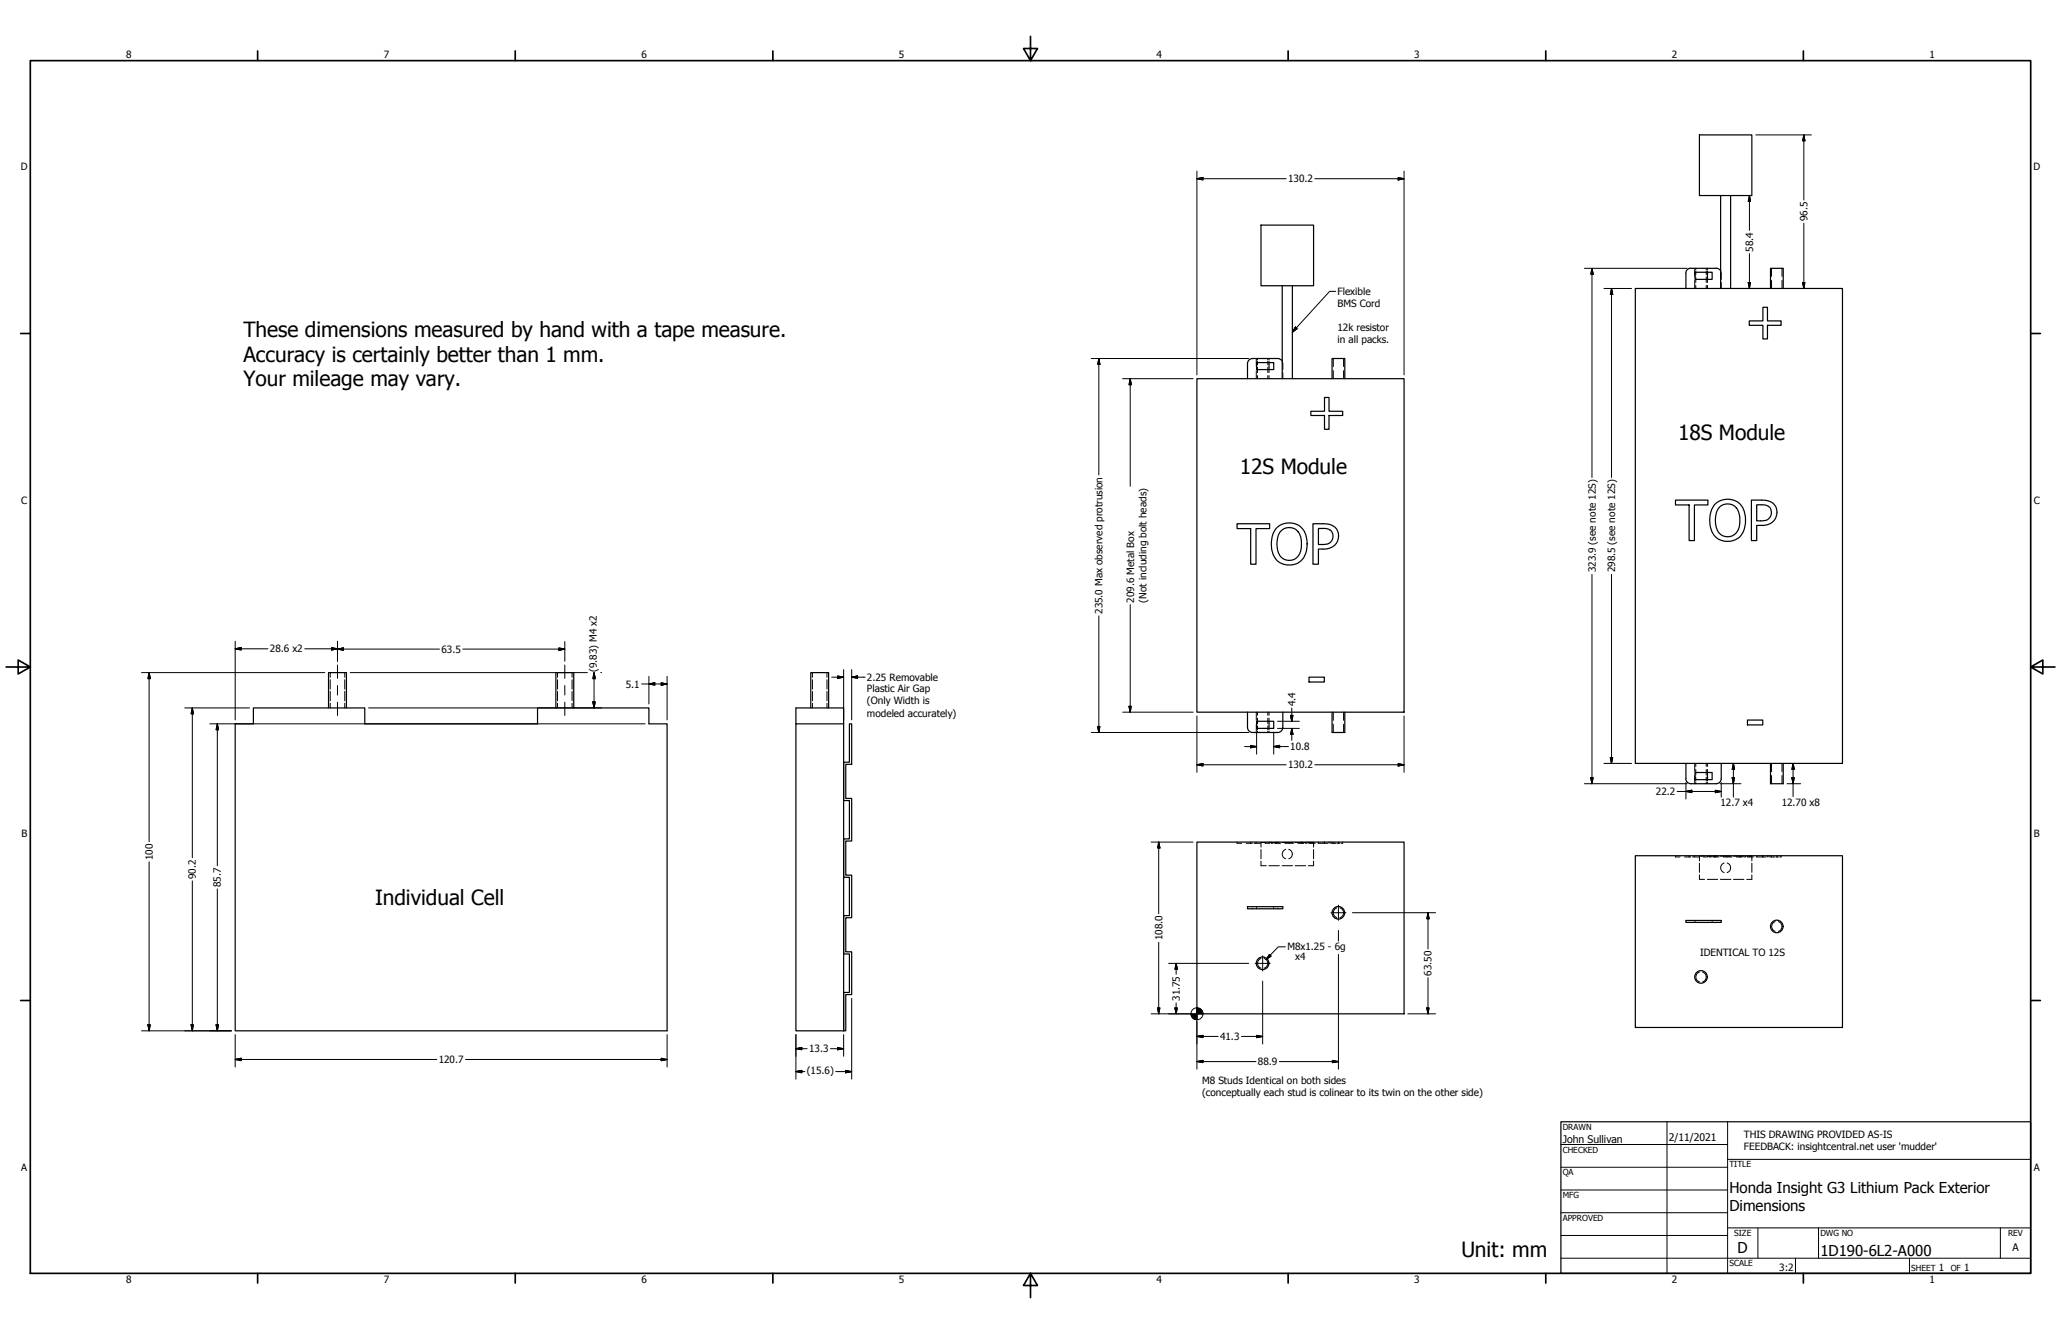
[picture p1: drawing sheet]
<svg xmlns="http://www.w3.org/2000/svg" width="864mm" height="559mm" viewBox="0 0 864 559" stroke-linecap="round" stroke-linejoin="round" font-family="sans-serif">
<!-- layer: Visible (ANSI) -->
<g fill="none" stroke="#000" stroke-width=".51">
<path d="M712.1 56.5h22v25.4h-22zM528.4 94.3h22v25.4h-22zM721 81.9v38.9M725.2 81.9v38.9M537.3 119.7v38.9M541.5 119.7v38.9M706.4 114.5v6.3M708.5 112.3l-1.5 .7-.6 1.5M708.5 112.4h10.6M710.2 114h7.2v3h-7.2zM715.5 114v3M719.1 112.3l1.3 .4 .6 .7"/>
<path d="M685.2 120.8h86.8v199h-86.8zM738.7 128.7h1.9v5.7h5.7v1.9h-5.7v5.7h-1.9v-5.7h-5.7v-1.9h5.7zM741.9 120.8v-8.4h5.3v8.4M501.5 158.6h86.8v139.7h-86.8zM526.5 151.9h7.2v2.9h-7.2zM531.7 151.9v2.9M537.3 151.3l-.6-.7-1.3-.4h-10.6l-1 .3-.8 .7-.3 1.1v6.3M558.2 158.6v-8.4h5.3v8.4M555 166.5h1.9v5.8h5.7v1.8h-5.7v5.7h-1.9v-5.7h-5.7v-1.8h5.7zM518.4 219.4h13.6v2h-5.7v14.9h-2.2v-14.9h-5.7zM550.2 219.4a14.3 14.3 0 0 1 8.7 1.1 5.4 5.4 0 0 1 1.4 6.5 5.4 5.4 0 0 1-5.9 3h-2v6.3h-2.2zM702.1 209.5h13.5v2h-5.6v14.9h-2.2v-14.9h-5.7z"/>
<path d="M718.4 211.4a7.5 7.5 0 0 1 8.4-1.7 7.5 7.5 0 0 1 4.6 7.2 8.7 8.7 0 0 1-4.5 9.3 7.4 7.4 0 0 1-10.4-7.3 10.8 10.8 0 0 1 1.9-7.5zM720.9 212a5.1 5.1 0 0 1 5.4-.3 5.1 5.1 0 0 1 2.7 4.6 7.5 7.5 0 0 1-3 8.1 5 5 0 0 1-7.1-4.9 8 8 0 0 1 2-7.5zM733.9 209.5a14.3 14.3 0 0 1 8.7 1.1 5.4 5.4 0 0 1 1.4 6.5 5.4 5.4 0 0 1-6 3h-1.9v6.3h-2.2zM736.1 211.5h1.9a3.4 3.4 0 0 1 4.3 3.1 3.4 3.4 0 0 1-4 3.6h-2.2zM534.7 221.4a7.5 7.5 0 0 1 8.4-1.8 7.5 7.5 0 0 1 4.6 7.2 8.9 8.9 0 0 1-4.5 9.4 7.5 7.5 0 0 1-10.4-7.3 10.5 10.5 0 0 1 1.9-7.5zM536.4 222.8a5 5 0 0 1 5.7-1.5 5 5 0 0 1 3.2 5 7.6 7.6 0 0 1-2.9 8 5.1 5.1 0 0 1-7.2-4.9l-.1-1.6 .3-2.9zM552.4 221.4h1.9a3.4 3.4 0 0 1 4.2 3.1 3.4 3.4 0 0 1-3.9 3.6h-2.2zM137.7 296.5v-14.8h7.5v14.8M232.9 296.5v-14.8h7.5v14.8M339.7 296.5v-14.8h7.5v14.8M522.7 298.3v6.4M537.5 298.3v6.4"/>
<path d="M548.5 283.7h6.4v2h-6.4zM558.2 298.3v8.5h5.3v-8.5M98.6 303.2h7.6v-6.7h46.6v6.7h72.4v-6.7h46.7v6.7h7.6v128.6h-180.9zM333.5 303.2h20v128.6h-20zM333.5 303.2v-6.7h20v6.7M355.9 303.2h1v17h-2.5v14.3h2.5v17.8h-2.5v14.3h2.5v17.8h-2.5v14.3h2.5v17.9h-2.5v15.2h-.9v-16.1h2.4v-16.1h-2.4v-16.1h2.4v-16h-2.4v-16.1h2.4v-16.1h-2.4v-16h2.4zM522.7 304.7l.7 1.5 1.4 .6h11.2l1.2-1 .3-1.1M526.5 302.1h7.2v3h-7.2zM531.7 302.1v3M706.4 319.8v6.3M721.2 319.8v6.3M732.2 301.6h6.4v2.1h-6.4z"/>
<path d="M741.9 319.8v8.5h5.3v-8.5M706.4 326.2l.6 1.5 1.5 .6M710.2 323.6h7.2v3h-7.2zM715.5 323.6v3M721.2 326.2l-.3 1-1.2 1-11.2 .1M501.5 352.7h86.8v72h-86.8zM685.2 358.5h86.8v71.9h-86.8zM522.7 379.8h14.8v.9h-14.8zM706.4 385.6h14.8v.8h-14.8z"/>
<circle cx="560.8" cy="382.4" r="2.64"/>
<circle cx="744.5" cy="388.1" r="2.64"/>
<circle cx="529.1" cy="403.5" r="2.64"/>
<circle cx="712.8" cy="409.2" r="2.64"/>
</g>
<!-- layer: Hidden Narrow (ANSI) -->
<g fill="none" stroke="#000" stroke-width=".42">
<path d="M710.6 112.4v.6M710.6 113.5v1.6M710.6 116v2.3M710.6 119.6v1.2M714.9 112.4v.6M714.9 113.5v1.6M714.9 116v2.3M714.9 119.6v1.2M742.3 112.4v3.4M742.3 117.5v3.3M746.7 112.4v3.4M746.7 117.5v3.3"/>
<path d="M526.9 150.2v.5M526.9 151.3v1.5M526.9 153.9v2.2M526.9 157.4v1.2M531.2 150.2v.5M531.2 151.3v1.5M531.2 153.9v2.2M531.2 157.4v1.2M558.7 150.2v3.3M558.7 155.3v3.3M563 150.2v3.3M563 155.3v3.3"/>
<path d="M138.4 281.7v2M138.4 284.7v4M138.4 289.6v4M138.4 294.6v1.9M144.5 281.7v2M144.5 284.7v4M144.5 289.6v4M144.5 294.6v1.9M233.6 281.7v2M233.6 284.7v4M233.6 289.6v4M233.6 294.6v1.9"/>
<path d="M239.7 281.7v2M239.7 284.7v4M239.7 289.6v4M239.7 294.6v1.9M340.4 281.7v2M340.4 284.7v4M340.4 289.6v4M340.4 294.6v1.9M346.5 281.7v2M346.5 284.7v4M346.5 289.6v4M346.5 294.6v1.9"/>
<path d="M526.9 298.3v1.3M531.2 298.3v1.3M558.7 298.3v3.5M563 298.3v3.5M526.9 300.9v2.2M526.9 304.1v1.6M526.9 306.3v.5M531.2 300.9v2.2M531.2 304.1v1.6M531.2 306.3v.5M558.7 303.4v3.4M563 303.4v3.4"/>
<path d="M710.6 319.8v1.3M714.9 319.8v1.3M742.3 319.8v3.4M746.7 319.8v3.4M710.6 322.3v2.3M710.6 325.6v1.6M710.6 327.7v.6M714.9 322.3v2.3M714.9 325.6v1.6M714.9 327.7v.6M742.3 324.9v3.4M746.7 324.9v3.4"/>
<path d="M560.1 380.3a2.14 2.14 0 0 0-1.4 2 2.14 2.14 0 0 0 1.4 2.1M561.5 380.3a2.12 2.12 0 0 1 1.5 2 2.12 2.12 0 0 1-1.5 2.1M743.8 386.1a2.12 2.12 0 0 0-1.5 2 2.12 2.12 0 0 0 1.5 2M745.2 386.1a2.12 2.12 0 0 1 1.5 2 2.12 2.12 0 0 1-1.5 2M528.4 401.5a2.14 2.14 0 0 0-1.5 2 2.14 2.14 0 0 0 1.5 2.1M529.7 401.5a2.12 2.12 0 0 1 1.5 2 2.12 2.12 0 0 1-1.5 2.1M712.1 407.2a2.12 2.12 0 0 0-1.5 2.1 2.12 2.12 0 0 0 1.5 2M713.4 407.2a2.12 2.12 0 0 1 1.5 2.1 2.12 2.12 0 0 1-1.5 2"/>
</g>
<!-- layer: Hidden (ANSI) -->
<g fill="none" stroke="#000" stroke-width=".42">
<path d="M710.1 112.4v3.4M710.1 117.5v3.3M715.5 112.4v.6M715.5 113.5v.5M715.5 117v1.3M715.5 119.6v1.2M721 113.5l.1 .3M721.2 114.1v2.9M721.2 118.3v2.5M526.4 150.2v3.3M526.4 155.3v3.3M531.7 150.2v.5"/>
<path d="M531.7 151.3v.6M531.7 154.8v1.3M531.7 157.4v1.2M537.3 151.3l.1 .3M537.5 152v2.8M537.5 156.1v2.5M526.4 298.3v3.5M531.7 298.3v1.3M526.4 303.4v3.4M531.7 300.9v1.2M531.7 305.1v.6M531.7 306.3v.5"/>
<path d="M710.1 319.8v3.4M715.5 319.8v1.3M710.1 324.9v3.4M715.5 322.3v1.3M715.5 326.6v.6M715.5 327.7v.6M518.4 353.1l1.9 .2M518.4 352.7v.2M522.2 353.3h2.6M524.1 352.7v.2M524.1 353.1v.2M526.3 353.1l-.8 .2"/>
<path d="M526.3 352.7v.2M526.3 353.3h1.9M528.4 355.9v3.8M530.6 352.9h-2.2v1.9M531.7 352.9h4.4M532 353.1l-1.9 .2M532 352.7v.2M532.7 353.1l.7 .2M532.7 352.7v.2M534.1 353.3h2.5M534.7 352.7v.2M534.7 353.1v.2"/>
<path d="M535.1 352.7v.2M535.1 353.1v.2M537.2 352.9h4.4M538.4 353.3h3.6M538.7 355.8a2.06 2.06 0 0 0-1.4 2 2.06 2.06 0 0 0 1.4 1.9M540 355.8a2.03 2.03 0 0 1 1.5 2 2.03 2.03 0 0 1-1.5 1.9M542.7 352.9h4.4M543.9 353.3h2.5M545.3 352.7v.2M545.3 353.1v.2M545.7 352.7v.2M545.7 353.1v.2"/>
<path d="M547.7 353.1l-.6 .2M547.7 352.7v.2M548.2 352.9h2.2v1.9M548.5 353.1l2.6 .2M548.5 352.7v.2M549.3 352.7v.2M549.3 353.1v.2M550.2 352.7v.2M550.2 353.1v.2M550.4 355.9v3.8M552.3 353.3h4.1M552.4 352.7v.2"/>
<path d="M552.4 353.1v.2M554.9 352.7v.2M554.9 353.1v.2M555 352.7v.2M555 353.1v.2M556.9 352.7v.2M556.9 353.1v.2M557.6 352.7v.2M557.6 353.1v.2M557.9 353.3h2M558.5 352.7v.2M558.5 353.1v.2"/>
<path d="M560.4 353.3h1.1M560.9 352.7v.2M560.9 353.1v.2M562.6 353.1l-.6 .2M562.6 352.7v.2M702.1 358.8l1.9 .2M702.1 358.5v.1M705.9 359h2.6M707.8 358.5v.1M707.8 358.8v.2M710 358.8l-.8 .2M710 358.5v.1"/>
<path d="M710 359h1.9M714.2 358.6h-2.1v2M715.4 358.6h4.4M715.6 358.8l-1.8 .2M715.6 358.5v.1M716.4 358.8l.7 .2M716.4 358.5v.1M717.7 359h2.6M718.4 358.5v.1M718.4 358.8v.2M718.8 358.5v.1M718.8 358.8v.2"/>
<path d="M720.9 358.6h4.4M722.1 359h3.6M726.4 358.6h4.4M727.5 359h2.6M729 358.5v.1M729 358.8v.2M729.4 358.5v.1M729.4 358.8v.2M731.4 358.8l-.7 .2M731.4 358.5v.1M731.9 358.6h2.2v2M732.2 358.8l2.6 .2"/>
<path d="M732.2 358.5v.1M733 358.5v.1M733 358.8v.2M733.9 358.5v.1M733.9 358.8v.2M736 359h4.1M736.1 358.5v.1M736.1 358.8v.2M738.6 358.5v.1M738.6 358.8v.2M738.7 358.5v.1M738.7 358.8v.2"/>
<path d="M740.6 358.5v.1M740.6 358.8v.2M741.2 358.5v.1M741.2 358.8v.2M741.6 359h2M742.3 358.5v.1M742.3 358.8v.2M744.1 359h1.1M744.6 358.5v.1M744.6 358.8v.2M746.3 358.8l-.6 .2M746.3 358.5v.1"/>
<path d="M526.5 379.8v.3M528.4 360.7v1.9h2.2M531.7 362.6h4.4M533.7 379.8v.3M537.2 362.6h4.4M542.7 362.6h4.4M550.4 360.7v1.9h-2.2M712.1 366.5v1.9h2.1M712.1 361.6v3.8M715.4 368.4h4.4M720.9 368.4h4.4M722.4 361.5a2.1 2.1 0 0 0-1.4 2 2.1 2.1 0 0 0 1.4 2"/>
<path d="M723.7 361.5a2.1 2.1 0 0 1 1.5 2 2.1 2.1 0 0 1-1.5 2M726.4 368.4h4.4M734.1 366.5v1.9h-2.2M734.1 361.6v3.8M526.5 380.4v.3M533.7 380.4v.3M710.2 385.6v.2M710.2 386.1v.3M717.4 385.6v.2M717.4 386.1v.3"/>
</g>
<!-- layer: Border (ANSI) -->
<g fill="none" stroke="#000" stroke-width=".7">
<path d="M431.8 15.2v10.2l-2.9-5.1h5.8l-2.9 5.1M12.7 25.4h838.2v508h-838.2zM107.9 21.3v4.1M215.9 21.3v4.1M323.8 21.3v4.1M539.8 21.3v4.1M647.7 21.3v4.1M755.6 21.3v4.1M8.6 139.7h4.1M850.9 139.7h4.1M2.5 279.4h10.2l-5.1-2.9v5.8l5.1-2.9M850.9 279.4l5.1 2.9v-5.8l-5.1 2.9h10.2"/>
<path d="M8.6 419.1h4.1M850.9 419.1h4.1M107.9 533.4v4.1M215.9 533.4v4.1M323.8 533.4v4.1M431.8 533.4l2.9 5.1h-5.8l2.9-5.1v10.2M539.8 533.4v4.1M647.7 533.4v4.1M755.6 533.4v4.1"/>
</g>
<!-- layer: Title (ANSI) -->
<g fill="none" stroke="#000" stroke-width=".42">
<path d="M654 479.4h69.9M698.5 469.9v63.5M723.9 469.9v63.5M654 488.9h69.9M654 498.5h69.9M723.9 485.6h127M654 508h69.9M654 517.5h69.9M723.9 514.3h127M736.6 514.3v12.7M762 514.3v12.7M838.2 514.3v12.7"/>
<path d="M654 527h196.9M752.3 527v6.4M800.1 527v6.4"/>
</g>
<path d="M654 469.9h196.9v63.5h-196.9z" fill="none" stroke="#000" stroke-width=".51"/>
<!-- layer: Dimension (ANSI) -->
<g fill="none" stroke="#000" stroke-width=".42">
<path d="M735.7 56.5h23.3M755.8 56.5l.5 2.5h-1zM755.8 56.5v27.3M501.5 74.9l2.6-.5v1zM501.5 74.9h37.4M501.5 71.7v85.3M550.9 74.9h37.4M585.9 74.4l2.4 .5-2.4 .5zM588.3 71.7v85.3M733 81.9l.5 2.5h-1zM733 81.9v14.6M755.8 93.5v27.3"/>
<path d="M663.9 112.4h43M667.1 112.4l.5 2.5h-1zM667.1 112.4v87.6M732.5 118.4h1l-.5 2.4zM733 106.2v14.6M755.3 118.4h1l-.5 2.4zM672.1 120.8h11.5M675.3 120.8l.5 2.5h-1zM675.3 120.8v79.2M457.3 150.2h65.9M460.4 150.2l.5 2.5h-1zM460.4 150.2v48.7"/>
<path d="M470.4 158.6h29.5M473.6 158.6l.4 2.6h-.9zM473.6 158.6v45.1M460.4 258v48.8M473.6 253.2v45.1M667.1 240.6v87.7M675.3 240.6v79.2M98.6 271.8l2.4-.5v1zM98.6 268.6v33M98.6 271.8h13.7M127.7 271.8h13.7M138.9 271.3l2.5 .5-2.5 .5z"/>
<path d="M141.4 271.9l2.5-.5v1zM141.4 268.6v8.4M141.4 271.9h42.7M193.9 271.9h42.8M234.2 271.4l2.5 .5-2.5 .5zM236.7 268.7v8.3M59.3 281.7h76.8M62.5 281.7l.5 2.6h-1zM62.5 281.7v70.9M77.4 296.5h27.2M80.6 296.5l.4 2.5h-.9zM80.6 296.5v62.8"/>
<path d="M146.7 281.7h89.9M154.4 296.5h82.2M236.8 281.7h9.3M236.8 296.5h15.3M248.4 294h1l-.5 2.5zM248.9 281.7l.5 2.6h-1zM248.9 281.7v14.8M251.7 281.7h.4M268.9 286.5h10.6M271.9 286.5l2.5-.5v1zM271.9 283.3v11.6M277.1 286l2.4 .5-2.4 .5z"/>
<path d="M279.5 283.3v18.3M348.5 283.7h5M351 283.1l2.5 .6-2.5 .5zM353.5 280.5v21.1M356.9 283.7l2.4-.6v1.1zM356.9 280.5v21.1M356.9 283.7h5.6M470.4 298.3h29.5M473.1 295.8h.9l-.4 2.5zM501.5 299.9v23.6M540.8 299.7h1l-.5 2.4zM541.3 296.6v5.5"/>
<path d="M588.3 299.9v23.6M87.9 303.2h182.4M91.1 303.2l.5 2.5h-1zM91.1 303.2v59.4M457.3 306.8h65.9M459.9 304.3h1l-.5 2.5zM521.5 312.7h5M524 312.2l2.5 .5-2.5 .5zM526.5 306.7v9.2M533.7 312.7l2.5-.5v1zM533.7 312.7h6.2M533.7 306.7v9.2"/>
<path d="M535.3 305.1h9.1M535.3 302.1h9.1M541.3 305.1l.5 2.5h-1zM541.3 305.1v5M585.9 319.8l2.4 .6-2.4 .5zM672.1 319.8h11.5M674.8 317.3h1l-.5 2.5zM726.3 319.8l.5 2.5h-1zM726.3 319.8v14.1M751.3 319.8l.5 2.5h-1zM751.3 319.8v13.9M501.5 320.4l2.6-.6v1.1z"/>
<path d="M501.5 320.4h37.4M550.9 320.4h37.4M663.9 328.3h43M666.6 325.8h1l-.5 2.5zM702.8 331.5h18.4M706.4 331.5l2.5-.5v1zM706.4 327.8v6.9M718.8 331l2.4 .5-2.4 .5zM720.7 328.3h8.8M721.2 327.8v6.1M725.8 325.8h1l-.5 2.5zM748.8 328.3h5.7"/>
<path d="M750.8 325.8h1l-.5 2.5zM482.3 352.7h17.6M485.5 352.7l.5 2.5h-.9zM485.5 352.7v30M62.5 361v70.8M80.6 369v62.8M91.1 372.4v59.4M485.5 394.7v30M560.8 389.8v4.4M560.8 399.8v48.1M566.7 382.3h34.8M598.4 382.3l.4 2.6h-.9z"/>
<path d="M598.4 382.3v15.2M356.9 418.2v33.9M489.6 403.5h33.6M492.8 403.5l.5 2.5h-1zM492.8 403.5v4.6M529.1 411v26.3M598.4 409.5v15.2M59.3 431.8h37.7M62 429.3h1l-.5 2.5zM80.1 429.3h.9l-.4 2.5zM90.6 429.3h1l-.5 2.5zM98.6 433.4v13.6"/>
<path d="M279.5 433.4v13.6M333.5 439.3l2.5-.5v.9zM333.5 439.3h4.7M333.5 433.4v18.7M348 439.3h5.5M351 438.8l2.5 .5-2.5 .4zM353.5 433.4v9.1M482.3 424.7h16.9M485.1 422.2h.9l-.5 2.5zM492.3 422.2h1l-.5 2.5zM492.8 420.1v4.6M501.5 434.1l2.6-.4v1z"/>
<path d="M501.5 427.7v20.2M501.5 434.1h8.9M520.2 434.1h8.9M526.5 433.7l2.6 .4-2.6 .6zM589.9 424.7h11.6M597.9 422.2h.9l-.4 2.5zM98.6 443.8l2.4-.5v1zM98.6 443.8h84.4M195.1 443.8h84.4M277.1 443.3l2.4 .5-2.4 .5zM333.5 448.9l2.5-.5v1zM333.5 448.9h3.7"/>
<path d="M350.2 448.9h6.7M354.3 448.4l2.6 .5-2.6 .5zM501.5 444.7l2.6-.5v.9zM501.5 444.7h24.8M536.1 444.7h24.7M558.3 444.2l2.5 .5-2.5 .4z"/>
<circle cx="501.6" cy="424.7" r="2.51"/>
</g>
<g fill="#000" stroke="#000" stroke-width=".42">
<path d="M755.8 56.5l.5 2.5zM755.8 56.5l.5 2.5h-1zM501.5 74.9l2.6-.5zM501.5 74.9l2.6-.5v1zM585.9 75.4l2.4-.5zM585.9 74.4l2.4 .5-2.4 .5zM733 81.9l.5 2.5zM733 81.9l.5 2.5h-1zM667.1 112.4l.5 2.5zM667.1 112.4l.5 2.5h-1zM732.5 118.4l.5 2.4zM732.5 118.4h1l-.5 2.4z"/>
<path d="M755.3 118.4l.5 2.4zM755.3 118.4h1l-.5 2.4zM675.3 120.8l.5 2.5zM675.3 120.8l.5 2.5h-1zM460.4 150.2l.5 2.5zM460.4 150.2l.5 2.5h-1zM473.6 158.6l.4 2.6zM473.6 158.6l.4 2.6h-.9zM98.6 271.8l2.4-.5zM98.6 271.8l2.4-.5v1zM138.9 272.3l2.5-.5zM138.9 271.3l2.5 .5-2.5 .5z"/>
<path d="M141.4 271.9l2.5-.5zM141.4 271.9l2.5-.5v1zM234.2 272.4l2.5-.5zM234.2 271.4l2.5 .5-2.5 .5zM62.5 281.7l.5 2.6zM62.5 281.7l.5 2.6h-1zM80.6 296.5l.4 2.5zM80.6 296.5l.4 2.5h-.9zM248.4 294l.5 2.5zM248.4 294h1l-.5 2.5zM248.9 281.7l.5 2.6zM248.9 281.7l.5 2.6h-1z"/>
<path d="M271.9 286.5l2.5-.5zM271.9 286.5l2.5-.5v1zM277.1 287l2.4-.5zM277.1 286l2.4 .5-2.4 .5zM351 284.2l2.5-.5zM351 283.1l2.5 .6-2.5 .5zM356.9 283.7l2.4-.6zM356.9 283.7l2.4-.6v1.1zM473.1 295.8l.5 2.5zM473.1 295.8h.9l-.4 2.5zM540.8 299.7l.5 2.4zM540.8 299.7h1l-.5 2.4z"/>
<path d="M91.1 303.2l.5 2.5zM91.1 303.2l.5 2.5h-1zM459.9 304.3l.5 2.5zM459.9 304.3h1l-.5 2.5zM501.5 320.4l2.6-.6zM501.5 320.4l2.6-.6v1.1zM524 313.2l2.5-.5zM524 312.2l2.5 .5-2.5 .5zM533.7 312.7l2.5-.5zM533.7 312.7l2.5-.5v1zM541.3 305.1l.5 2.5zM541.3 305.1l.5 2.5h-1z"/>
<path d="M674.8 317.3l.5 2.5zM674.8 317.3h1l-.5 2.5zM585.9 320.9l2.4-.5zM585.9 319.8l2.4 .6-2.4 .5zM666.6 325.8l.5 2.5zM666.6 325.8h1l-.5 2.5zM706.4 331.5l2.5-.5zM706.4 331.5l2.5-.5v1zM718.8 332l2.4-.5zM718.8 331l2.4 .5-2.4 .5zM725.8 325.8l.5 2.5zM725.8 325.8h1l-.5 2.5z"/>
<path d="M726.3 319.8l.5 2.5zM726.3 319.8l.5 2.5h-1zM750.8 325.8l.5 2.5zM750.8 325.8h1l-.5 2.5zM751.3 319.8l.5 2.5zM751.3 319.8l.5 2.5h-1zM485.5 352.7l.5 2.5zM485.5 352.7l.5 2.5h-.9zM598.4 382.3l.4 2.6zM598.4 382.3l.4 2.6h-.9zM492.8 403.5l.5 2.5zM492.8 403.5l.5 2.5h-1z"/>
<path d="M62 429.3l.5 2.5zM62 429.3h1l-.5 2.5zM80.1 429.3l.5 2.5zM80.1 429.3h.9l-.4 2.5zM90.6 429.3l.5 2.5zM90.6 429.3h1l-.5 2.5zM333.5 439.3l2.5-.5zM333.5 439.3l2.5-.5v.9zM351 439.7l2.5-.4zM351 438.8l2.5 .5-2.5 .4zM485.1 422.2l.4 2.5zM485.1 422.2h.9l-.5 2.5z"/>
<path d="M492.3 422.2l.5 2.5zM492.3 422.2h1l-.5 2.5zM499 424.7l.8 1.8zM499 424.7l1.6 2.3-.8-.5zM499 424.7l2.5 2.5-.9-.2zM501.5 424.7h2.6zM501.5 422.2l2.6 2.5h-2.6zM501.5 422.2v5zM499 424.7h2.5v2.5zM499 424.7h2.5zM503.3 422.9l.8 1.8zM502.5 422.4l.8 .5 .8 1.8z"/>
<path d="M501.5 422.2l1 .2 1.6 2.3zM501.5 434.1l2.6-.4zM501.5 434.1l2.6-.4v1zM526.5 434.7l2.6-.6zM526.5 433.7l2.6 .4-2.6 .6zM597.9 422.2l.5 2.5zM597.9 422.2h.9l-.4 2.5zM98.6 443.8l2.4-.5zM98.6 443.8l2.4-.5v1zM277.1 444.3l2.4-.5zM277.1 443.3l2.4 .5-2.4 .5zM333.5 448.9l2.5-.5z"/>
<path d="M333.5 448.9l2.5-.5v1zM354.3 449.4l2.6-.5zM354.3 448.4l2.6 .5-2.6 .5zM501.5 444.7l2.6-.5zM501.5 444.7l2.6-.5v.9zM558.3 445.1l2.5-.4zM558.3 444.2l2.5 .5-2.5 .4z"/>
</g>
<!-- layer: Centerline (ANSI) -->
<path d="M141.4 278.6v5.6M236.7 278.6v5.6M141.4 287.1v4M141.4 294.1v5.6M236.7 287.1v4M236.7 294.1v5.6" fill="none" stroke="#000" stroke-width=".42"/>
<!-- layer: Center Mark (ANSI) -->
<path d="M560.8 379.2v6.3M557.7 382.3h6.3M525.9 403.5h6.4M529.1 400.4v6.3" fill="none" stroke="#000" stroke-width=".42"/>
<!-- layer: Symbol (ANSI) -->
<path d="M542.8 137l.8 .7-2.1 1.5zM559.7 122h-2.6l-15.6 17.2M531.9 399.8l.7 .7-2.1 1.5zM538.6 396.6h-3l-5.1 5.4" fill="none" stroke="#000" stroke-width=".42"/>
<path d="M542.8 137l-1.3 2.2zM542.8 137l.8 .7-2.1 1.5zM531.9 399.8l-1.4 2.2zM531.9 399.8l.7 .7-2.1 1.5z" fill="#000" stroke="#000" stroke-width=".42"/>
<g font-size="8.8">
<text x="102" y="141">These dimensions measured by hand with a tape measure.</text>
<text x="102" y="151.4">Accuracy is certainly better than 1 mm.</text>
<text x="102" y="161.9">Your mileage may vary.</text>
<text x="703.2" y="184.5">18S Module</text>
<text x="519.6" y="198.6">12S Module</text>
<text x="157.2" y="379.2">Individual Cell</text>
<text x="612.3" y="526.4">Unit: mm</text>
</g>
<g font-size="6.3">
<text x="724.7" y="499.6">Honda Insight G3 Lithium Pack Exterior</text>
<text x="724.7" y="507.2">Dimensions</text>
<text x="728.1" y="524.9">D</text>
<text x="762.8" y="526.2">1D190-6L2-A000</text>
</g>
<g font-size="4.4">
<text x="654.8" y="478.6">John Sullivan</text>
<text x="699.3" y="478">2/11/2021</text>
<text x="843.2" y="524.2">A</text>
</g>
<g font-size="4.2">
<text x="52.8" y="24.4">8</text>
<text x="160.8" y="24.4">7</text>
<text x="268.7" y="24.4">6</text>
<text x="376.7" y="24.4">5</text>
<text x="484.6" y="24.4">4</text>
<text x="592.6" y="24.4">3</text>
<text x="700.5" y="24.4">2</text>
<text x="808.5" y="24.4">1</text>
<text x="8.8" y="71.4">D</text>
<text x="852" y="71.4">D</text>
<text x="539.8" y="76.4">130.2</text>
<text x="757.4" y="92.7" transform="rotate(-90 757.4 92.7)">96.5</text>
<text x="734.6" y="105.4" transform="rotate(-90 734.6 105.4)">58.4</text>
<text x="560.5" y="123.6">Flexible</text>
<text x="560.5" y="128.7">BMS Cord</text>
<text x="560.5" y="138.7">12k resistor</text>
<text x="560.5" y="143.7">in all packs.</text>
<text x="8.9" y="211.1">C</text>
<text x="852.2" y="211.1">C</text>
<text x="668.7" y="239.8" transform="rotate(-90 668.7 239.8)">323.9 (see note 12S)</text>
<text x="676.8" y="239.8" transform="rotate(-90 676.8 239.8)">298.5 (see note 12S)</text>
<text x="462" y="257.2" transform="rotate(-90 462 257.2)">235.0 Max observed protrusion</text>
<text x="475.2" y="252.5" transform="rotate(-90 475.2 252.5)">209.6 Metal Box</text>
<text x="480.4" y="252.5" transform="rotate(-90 480.4 252.5)">(Not including bolt heads)</text>
<text x="113.1" y="273.3">28.6 x2</text>
<text x="185" y="273.4">63.5</text>
<text x="250.1" y="281.5" transform="rotate(-90 250.1 281.5)">(9.83) M4 x2</text>
<text x="363.3" y="285.2">2.25 Removable</text>
<text x="262.2" y="288">5.1</text>
<text x="363.3" y="290.1">Plastic Air Gap</text>
<text x="363.3" y="295.1">(Only Width is</text>
<text x="542.8" y="295.8" transform="rotate(-90 542.8 295.8)">4.4</text>
<text x="363.3" y="300.2">modeled accurately)</text>
<text x="540.6" y="314.3">10.8</text>
<text x="539.8" y="321.9">130.2</text>
<text x="693.9" y="333.1">22.2</text>
<text x="720.9" y="337.8">12.7 x4</text>
<text x="746.6" y="337.6">12.70 x8</text>
<text x="9" y="350.8">B</text>
<text x="852.2" y="350.8">B</text>
<text x="64" y="360.2" transform="rotate(-90 64 360.2)">100</text>
<text x="82.1" y="368.2" transform="rotate(-90 82.1 368.2)">90.2</text>
<text x="92.6" y="371.5" transform="rotate(-90 92.6 371.5)">85.7</text>
<text x="487" y="393.9" transform="rotate(-90 487 393.9)">108.0</text>
<text x="539.4" y="398.1">M8x1.25 - 6g</text>
<text x="712.3" y="400.3">IDENTICAL TO 12S</text>
<text x="542.7" y="402.1">x4</text>
<text x="599.9" y="408.7" transform="rotate(-90 599.9 408.7)">63.50</text>
<text x="494.3" y="419.3" transform="rotate(-90 494.3 419.3)">31.75</text>
<text x="511.2" y="435.7">41.3</text>
<text x="339" y="440.8">13.3</text>
<text x="183.8" y="445.3">120.7</text>
<text x="527.1" y="446.2">88.9</text>
<text x="338.1" y="450">(15.6)</text>
<text x="503.7" y="454">M8 Studs Identical on both sides</text>
<text x="503.7" y="459">(conceptually each stud is colinear to its twin on the other side)</text>
<text x="730.7" y="476.6">THIS DRAWING PROVIDED AS-IS</text>
<text x="730.7" y="481.6">FEEDBACK: insightcentral.net user 'mudder'</text>
<text x="8.9" y="490.5">A</text>
<text x="852.2" y="490.5">A</text>
<text x="745.6" y="532.6">3:2</text>
<text x="812.4" y="532.6">1</text>
<text x="823" y="532.6">1</text>
<text x="52.8" y="537.5">8</text>
<text x="160.8" y="537.5">7</text>
<text x="268.7" y="537.5">6</text>
<text x="376.7" y="537.5">5</text>
<text x="484.6" y="537.5">4</text>
<text x="592.6" y="537.5">3</text>
<text x="700.5" y="537.5">2</text>
<text x="808.5" y="537.5">1</text>
</g>
<g font-size="3.5">
<text x="654.8" y="473.2">DRAWN</text>
<text x="654.8" y="482.8">CHECKED</text>
<text x="724.7" y="488.9">TITLE</text>
<text x="654.8" y="492.3">QA</text>
<text x="654.8" y="501.8">MFG</text>
<text x="654.8" y="511.4">APPROVED</text>
<text x="726.7" y="517.7">SIZE</text>
<text x="762.8" y="517.7">DWG NO</text>
<text x="841.4" y="517.7">REV</text>
<text x="724.7" y="530.4">SCALE</text>
<text x="800.9" y="532.6">SHEET</text>
<text x="817.4" y="532.6">OF</text>
</g>
</svg>
